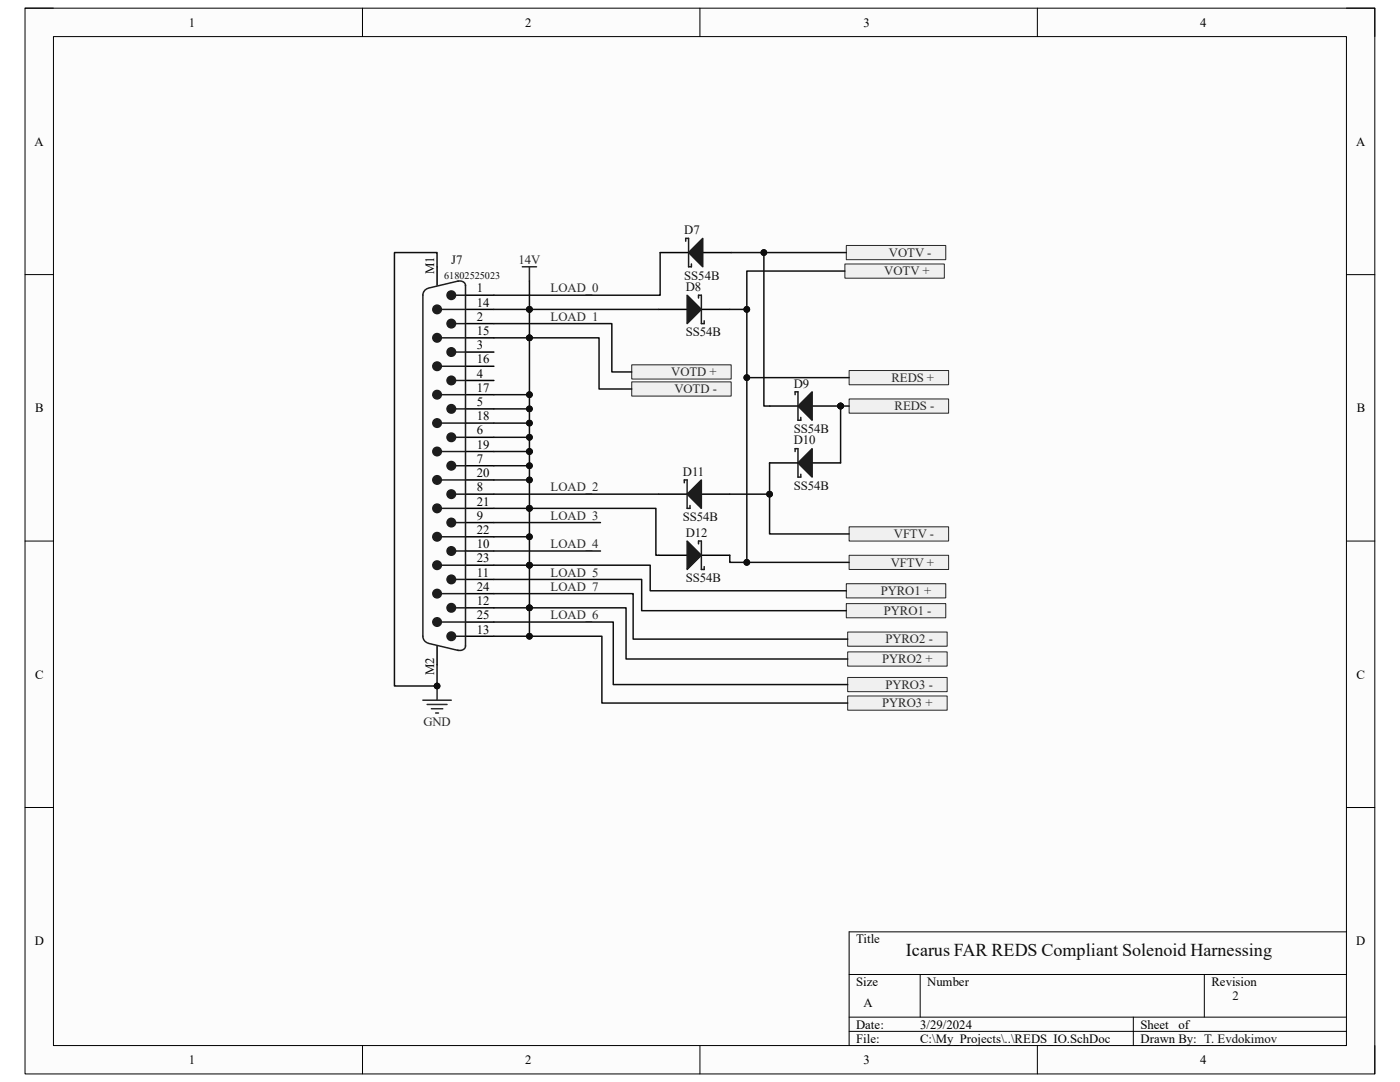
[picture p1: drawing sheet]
<svg xmlns="http://www.w3.org/2000/svg" width="279mm" height="216mm" viewBox="0 0 279 216" stroke-linecap="round" stroke-linejoin="round" font-family="sans-serif">
<path d="M5 1.6h269.4v212.7h-269.4z" fill-rule="evenodd" fill="#fcfcfc"/>
<path d="M5 1.6h269.4v212.7h-269.4z" fill="none" stroke="#000" stroke-width=".2"/>
<path d="M10.7 7.3h258v201.3h-258z" fill-rule="evenodd" fill="#fcfcfc"/>
<g fill="none" stroke="#000" stroke-width=".2">
<path d="M5 1.6h5.7M10.7 7.3h258v201.3h-258zM72.3 1.6v5.7M139.7 1.6v5.7M207 1.6v5.7M268.7 1.6h5.7v5.7M5 54.8h5.7M268.7 54.8h5.7M5 108h5.7M268.7 108h5.7M5 161.1h5.7M268.7 161.1h5.7"/>
<path d="M169.5 194.4h99.2M183.6 194.4v8.6M240.3 194.4v8.6M268.7 185.9h-99.2v22.7M72.3 208.6v5.7M139.7 208.6v5.7M169.5 203h99.2M169.5 205.8h99.2M207 208.6v5.7M226.2 203v5.6M274.4 208.6v5.7"/>
</g>
<g fill="none" stroke="#000" stroke-width=".3">
<path d="M87.2 53.2v3.7M92.9 58.9h5.7M92.9 75.9h5.7M92.9 70.2h5.7M92.9 64.6h5.7M92.9 61.7h5.7M92.9 67.4h5.7M92.9 73.1h5.7M92.9 78.8h5.7M92.9 81.6h5.7M92.9 98.6h5.7M92.9 92.9h5.7"/>
<path d="M92.9 87.3h5.7M92.9 84.4h5.7M92.9 90.1h5.7M92.9 95.8h5.7M92.9 104.3h5.7M92.9 109.9h5.7M92.9 115.6h5.7M92.9 101.4h5.7M92.9 107.1h5.7M92.9 112.8h5.7M92.9 118.5h5.7M87.2 128.9v3.7"/>
<path d="M92.9 121.3h5.7M92.9 127h5.7M92.9 124.1h5.7"/>
</g>
<g fill="none" stroke="#1c1c1c" stroke-width=".3">
<path d="M85.4 57.5a1.42 1.42 0 0 0-1 1.4v68.1a1.42 1.42 0 0 0 1 1.3M90.9 58.9h2M91.3 56.1h.4a1.05 1.05 0 0 1 1.2 .9M91.5 56.1l-6 1.4M92.9 56.9v72M88.1 78.8h4.8M88.1 73.1h4.8M88.1 67.4h4.8M88.1 61.7h4.8M90.9 75.9h2M90.9 70.2h2M90.9 64.6h2"/>
<path d="M88.1 90.1h4.8M88.1 84.4h4.8M88.1 95.8h4.8M90.9 81.6h2M90.9 87.3h2M90.9 92.9h2M90.9 98.6h2M88.1 112.8h4.8M88.1 107.1h4.8M88.1 101.4h4.8M88.1 118.5h4.8M90.9 109.9h2"/>
<path d="M90.9 115.6h2M90.9 104.3h2M85.5 128.4l6 1.4M88.1 124.1h4.8M90.9 121.3h2M90.9 127h2M92.9 128.8a1.06 1.06 0 0 1-1.6 .9"/>
</g>
<circle cx="90.1" cy="58.9" r=".85" fill="#1c1c1c"/>
<circle cx="90.1" cy="58.9" r=".85" fill="none" stroke="#1c1c1c" stroke-width=".3"/>
<circle cx="90.1" cy="64.6" r=".85" fill="#1c1c1c"/>
<circle cx="90.1" cy="64.6" r=".85" fill="none" stroke="#1c1c1c" stroke-width=".3"/>
<circle cx="90.1" cy="70.2" r=".85" fill="#1c1c1c"/>
<circle cx="90.1" cy="70.2" r=".85" fill="none" stroke="#1c1c1c" stroke-width=".3"/>
<circle cx="90.1" cy="75.9" r=".85" fill="#1c1c1c"/>
<circle cx="90.1" cy="75.9" r=".85" fill="none" stroke="#1c1c1c" stroke-width=".3"/>
<circle cx="90.1" cy="81.6" r=".85" fill="#1c1c1c"/>
<circle cx="90.1" cy="81.6" r=".85" fill="none" stroke="#1c1c1c" stroke-width=".3"/>
<circle cx="90.1" cy="87.3" r=".85" fill="#1c1c1c"/>
<circle cx="90.1" cy="87.3" r=".85" fill="none" stroke="#1c1c1c" stroke-width=".3"/>
<circle cx="90.1" cy="92.9" r=".85" fill="#1c1c1c"/>
<circle cx="90.1" cy="92.9" r=".85" fill="none" stroke="#1c1c1c" stroke-width=".3"/>
<circle cx="90.1" cy="98.6" r=".85" fill="#1c1c1c"/>
<circle cx="90.1" cy="98.6" r=".85" fill="none" stroke="#1c1c1c" stroke-width=".3"/>
<circle cx="90.1" cy="104.3" r=".85" fill="#1c1c1c"/>
<circle cx="90.1" cy="104.3" r=".85" fill="none" stroke="#1c1c1c" stroke-width=".3"/>
<circle cx="90.1" cy="109.9" r=".85" fill="#1c1c1c"/>
<circle cx="90.1" cy="109.9" r=".85" fill="none" stroke="#1c1c1c" stroke-width=".3"/>
<circle cx="90.1" cy="115.6" r=".85" fill="#1c1c1c"/>
<circle cx="90.1" cy="115.6" r=".85" fill="none" stroke="#1c1c1c" stroke-width=".3"/>
<circle cx="90.1" cy="121.3" r=".85" fill="#1c1c1c"/>
<circle cx="90.1" cy="121.3" r=".85" fill="none" stroke="#1c1c1c" stroke-width=".3"/>
<circle cx="90.1" cy="127" r=".85" fill="#1c1c1c"/>
<circle cx="90.1" cy="127" r=".85" fill="none" stroke="#1c1c1c" stroke-width=".3"/>
<circle cx="87.2" cy="124.1" r=".85" fill="#1c1c1c"/>
<circle cx="87.2" cy="124.1" r=".85" fill="none" stroke="#1c1c1c" stroke-width=".3"/>
<circle cx="87.2" cy="118.5" r=".85" fill="#1c1c1c"/>
<circle cx="87.2" cy="118.5" r=".85" fill="none" stroke="#1c1c1c" stroke-width=".3"/>
<circle cx="87.2" cy="112.8" r=".85" fill="#1c1c1c"/>
<circle cx="87.2" cy="112.8" r=".85" fill="none" stroke="#1c1c1c" stroke-width=".3"/>
<circle cx="87.2" cy="107.1" r=".85" fill="#1c1c1c"/>
<circle cx="87.2" cy="107.1" r=".85" fill="none" stroke="#1c1c1c" stroke-width=".3"/>
<circle cx="87.2" cy="101.4" r=".85" fill="#1c1c1c"/>
<circle cx="87.2" cy="101.4" r=".85" fill="none" stroke="#1c1c1c" stroke-width=".3"/>
<circle cx="87.2" cy="95.8" r=".85" fill="#1c1c1c"/>
<circle cx="87.2" cy="95.8" r=".85" fill="none" stroke="#1c1c1c" stroke-width=".3"/>
<circle cx="87.2" cy="90.1" r=".85" fill="#1c1c1c"/>
<circle cx="87.2" cy="90.1" r=".85" fill="none" stroke="#1c1c1c" stroke-width=".3"/>
<circle cx="87.2" cy="84.4" r=".85" fill="#1c1c1c"/>
<circle cx="87.2" cy="84.4" r=".85" fill="none" stroke="#1c1c1c" stroke-width=".3"/>
<circle cx="87.2" cy="78.8" r=".85" fill="#1c1c1c"/>
<circle cx="87.2" cy="78.8" r=".85" fill="none" stroke="#1c1c1c" stroke-width=".3"/>
<circle cx="87.2" cy="73.1" r=".85" fill="#1c1c1c"/>
<circle cx="87.2" cy="73.1" r=".85" fill="none" stroke="#1c1c1c" stroke-width=".3"/>
<circle cx="87.2" cy="67.4" r=".85" fill="#1c1c1c"/>
<circle cx="87.2" cy="67.4" r=".85" fill="none" stroke="#1c1c1c" stroke-width=".3"/>
<circle cx="87.2" cy="61.7" r=".85" fill="#1c1c1c"/>
<circle cx="87.2" cy="61.7" r=".85" fill="none" stroke="#1c1c1c" stroke-width=".3"/>
<path d="M84.4 139.7h5.7M87.2 136.9v2.8M85.2 140.6h4M86.1 141.4h2.3M86.9 142.3h.6" fill="none" stroke="#262626" stroke-width=".3"/>
<circle cx="87.2" cy="136.9" r=".57" fill="#0e0e0e"/>
<circle cx="87.2" cy="136.9" r=".57" fill="none" stroke="#0e0e0e" stroke-width=".2"/>
<path d="M104.2 53.2h2.9M105.7 53.2v2.9" fill="none" stroke="#262626" stroke-width=".3"/>
<path d="M168.6 52.7h19.9v2.8h-19.9z" fill-rule="evenodd" fill="#f0f0f0"/>
<path d="M168.6 52.7h19.9v2.8h-19.9z" fill="none" stroke="#262626" stroke-width=".2"/>
<path d="M168.9 49h19.8v2.8h-19.8z" fill-rule="evenodd" fill="#f0f0f0"/>
<path d="M168.9 49h19.8v2.8h-19.8z" fill="none" stroke="#262626" stroke-width=".2"/>
<path d="M169.5 110.8h19.8v2.8h-19.8z" fill-rule="evenodd" fill="#f0f0f0"/>
<path d="M169.5 110.8h19.8v2.8h-19.8z" fill="none" stroke="#262626" stroke-width=".2"/>
<path d="M169.5 105.1h19.8v2.9h-19.8z" fill-rule="evenodd" fill="#f0f0f0"/>
<path d="M169.5 105.1h19.8v2.9h-19.8z" fill="none" stroke="#262626" stroke-width=".2"/>
<path d="M169.5 73.9h19.8v2.9h-19.8z" fill-rule="evenodd" fill="#f0f0f0"/>
<path d="M169.5 73.9h19.8v2.9h-19.8z" fill="none" stroke="#262626" stroke-width=".2"/>
<path d="M169.5 79.6h19.8v2.8h-19.8z" fill-rule="evenodd" fill="#f0f0f0"/>
<path d="M169.5 79.6h19.8v2.8h-19.8z" fill="none" stroke="#262626" stroke-width=".2"/>
<path d="M131.5 61.7h5.6M140 61.7h5.6" fill="none" stroke="#000" stroke-width=".3"/>
<path d="M137.1 58.9l2.9 2.8-2.9 2.9z" fill="#1c1c1c"/>
<path d="M137.1 58.9l2.9 2.8-2.9 2.9zM139.4 59.5v-.6h.6v5.7h.5v-.6" fill="none" stroke="#1c1c1c" stroke-width=".3"/>
<path d="M131.5 98.6h5.6M140 98.6h5.6" fill="none" stroke="#000" stroke-width=".3"/>
<path d="M137.1 98.6l2.9-2.8v5.6z" fill="#1c1c1c"/>
<path d="M136.6 96.3v-.5h.5v5.6h.6v-.5M137.1 98.6l2.9-2.8v5.6z" fill="none" stroke="#1c1c1c" stroke-width=".3"/>
<path d="M131.5 110.8h5.6M140 110.8h5.6" fill="none" stroke="#000" stroke-width=".3"/>
<path d="M137.1 108l2.9 2.8-2.9 2.8z" fill="#1c1c1c"/>
<path d="M137.1 108l2.9 2.8-2.9 2.8zM139.4 108.5v-.5h.6v5.6h.5v-.5" fill="none" stroke="#1c1c1c" stroke-width=".3"/>
<circle cx="167.8" cy="81" r=".57" fill="#0e0e0e"/>
<circle cx="167.8" cy="81" r=".57" fill="none" stroke="#0e0e0e" stroke-width=".2"/>
<path d="M162.1 81h5.7" fill="none" stroke="#000" stroke-width=".3"/>
<circle cx="167.8" cy="81" r=".57" fill="#0e0e0e"/>
<circle cx="167.8" cy="81" r=".57" fill="none" stroke="#0e0e0e" stroke-width=".2"/>
<path d="M153.6 81h5.7" fill="none" stroke="#000" stroke-width=".3"/>
<path d="M162.1 78.2v5.7l-2.8-2.9z" fill="#1c1c1c"/>
<path d="M158.7 78.8v-.6h.6v5.7h.5v-.6M162.1 78.2v5.7l-2.8-2.9z" fill="none" stroke="#1c1c1c" stroke-width=".3"/>
<path d="M153.6 92.4h5.7M162.1 92.4h5.7" fill="none" stroke="#000" stroke-width=".3"/>
<path d="M162.1 89.5v5.7l-2.8-2.8z" fill="#1c1c1c"/>
<path d="M158.7 90.1v-.6h.6v5.7h.5v-.6M162.1 89.5v5.7l-2.8-2.8z" fill="none" stroke="#1c1c1c" stroke-width=".3"/>
<path d="M131.7 50.4h5.7M140.3 50.4h5.6" fill="none" stroke="#000" stroke-width=".3"/>
<path d="M140.3 47.6v5.6l-2.9-2.8z" fill="#1c1c1c"/>
<path d="M136.8 48.1v-.5h.6v5.6h.6v-.5M140.3 47.6v5.6l-2.9-2.8z" fill="none" stroke="#1c1c1c" stroke-width=".3"/>
<path d="M126.1 76.2h19.8v2.8h-19.8z" fill-rule="evenodd" fill="#f0f0f0"/>
<path d="M126.1 76.2h19.8v2.8h-19.8z" fill="none" stroke="#262626" stroke-width=".2"/>
<path d="M126.1 72.8h19.8v2.8h-19.8z" fill-rule="evenodd" fill="#f0f0f0"/>
<path d="M126.1 72.8h19.8v2.8h-19.8z" fill="none" stroke="#262626" stroke-width=".2"/>
<path d="M168.9 116.5h19.8v2.8h-19.8z" fill-rule="evenodd" fill="#f0f0f0"/>
<path d="M168.9 116.5h19.8v2.8h-19.8z" fill="none" stroke="#262626" stroke-width=".2"/>
<path d="M168.9 120.4h19.8v2.9h-19.8z" fill-rule="evenodd" fill="#f0f0f0"/>
<path d="M168.9 120.4h19.8v2.9h-19.8z" fill="none" stroke="#262626" stroke-width=".2"/>
<path d="M169.2 130.1h19.8v2.8h-19.8z" fill-rule="evenodd" fill="#f0f0f0"/>
<path d="M169.2 130.1h19.8v2.8h-19.8z" fill="none" stroke="#262626" stroke-width=".2"/>
<path d="M169.2 126.1h19.8v2.8h-19.8z" fill-rule="evenodd" fill="#f0f0f0"/>
<path d="M169.2 126.1h19.8v2.8h-19.8z" fill="none" stroke="#262626" stroke-width=".2"/>
<path d="M169.2 138.9h19.8v2.8h-19.8z" fill-rule="evenodd" fill="#f0f0f0"/>
<path d="M169.2 138.9h19.8v2.8h-19.8z" fill="none" stroke="#262626" stroke-width=".2"/>
<path d="M169.2 135.2h19.8v2.8h-19.8z" fill-rule="evenodd" fill="#f0f0f0"/>
<path d="M169.2 135.2h19.8v2.8h-19.8z" fill="none" stroke="#262626" stroke-width=".2"/>
<path d="M87.2 53.2v-2.8h-8.5v86.5h8.5v-4.3" fill="none" stroke="#0e0e0e" stroke-width=".3"/>
<circle cx="87.2" cy="136.9" r=".57" fill="#0e0e0e"/>
<circle cx="87.2" cy="136.9" r=".57" fill="none" stroke="#0e0e0e" stroke-width=".2"/>
<path d="M98.6 90.1h7.1" fill="none" stroke="#0e0e0e" stroke-width=".3"/>
<circle cx="105.7" cy="90.1" r=".57" fill="#0e0e0e"/>
<circle cx="105.7" cy="90.1" r=".57" fill="none" stroke="#0e0e0e" stroke-width=".2"/>
<path d="M98.6 109.9h21.2M98.6 101.4h7.1" fill="none" stroke="#0e0e0e" stroke-width=".3"/>
<circle cx="105.7" cy="101.4" r=".57" fill="#0e0e0e"/>
<circle cx="105.7" cy="101.4" r=".57" fill="none" stroke="#0e0e0e" stroke-width=".2"/>
<path d="M98.6 84.4h7.1v5.7" fill="none" stroke="#0e0e0e" stroke-width=".3"/>
<circle cx="105.7" cy="84.4" r=".57" fill="#0e0e0e"/>
<circle cx="105.7" cy="84.4" r=".57" fill="none" stroke="#0e0e0e" stroke-width=".2"/>
<circle cx="105.7" cy="87.3" r=".57" fill="#0e0e0e"/>
<circle cx="105.7" cy="87.3" r=".57" fill="none" stroke="#0e0e0e" stroke-width=".2"/>
<circle cx="105.7" cy="90.1" r=".57" fill="#0e0e0e"/>
<circle cx="105.7" cy="90.1" r=".57" fill="none" stroke="#0e0e0e" stroke-width=".2"/>
<path d="M105.7 90.1v2.8" fill="none" stroke="#0e0e0e" stroke-width=".3"/>
<circle cx="105.7" cy="90.1" r=".57" fill="#0e0e0e"/>
<circle cx="105.7" cy="90.1" r=".57" fill="none" stroke="#0e0e0e" stroke-width=".2"/>
<circle cx="105.7" cy="92.9" r=".57" fill="#0e0e0e"/>
<circle cx="105.7" cy="92.9" r=".57" fill="none" stroke="#0e0e0e" stroke-width=".2"/>
<path d="M98.6 92.9h7.1v2.9h-7.1" fill="none" stroke="#0e0e0e" stroke-width=".3"/>
<circle cx="105.7" cy="92.9" r=".57" fill="#0e0e0e"/>
<circle cx="105.7" cy="92.9" r=".57" fill="none" stroke="#0e0e0e" stroke-width=".2"/>
<circle cx="105.7" cy="95.8" r=".57" fill="#0e0e0e"/>
<circle cx="105.7" cy="95.8" r=".57" fill="none" stroke="#0e0e0e" stroke-width=".2"/>
<path d="M98.6 107.1h7.1" fill="none" stroke="#0e0e0e" stroke-width=".3"/>
<circle cx="105.7" cy="107.1" r=".57" fill="#0e0e0e"/>
<circle cx="105.7" cy="107.1" r=".57" fill="none" stroke="#0e0e0e" stroke-width=".2"/>
<path d="M98.6 81.6h7.1" fill="none" stroke="#0e0e0e" stroke-width=".3"/>
<circle cx="105.7" cy="81.6" r=".57" fill="#0e0e0e"/>
<circle cx="105.7" cy="81.6" r=".57" fill="none" stroke="#0e0e0e" stroke-width=".2"/>
<path d="M98.6 87.3h7.1" fill="none" stroke="#0e0e0e" stroke-width=".3"/>
<circle cx="105.7" cy="87.3" r=".57" fill="#0e0e0e"/>
<circle cx="105.7" cy="87.3" r=".57" fill="none" stroke="#0e0e0e" stroke-width=".2"/>
<path d="M105.7 112.8v14.2h-7.1" fill="none" stroke="#0e0e0e" stroke-width=".3"/>
<circle cx="105.7" cy="112.8" r=".57" fill="#0e0e0e"/>
<circle cx="105.7" cy="112.8" r=".57" fill="none" stroke="#0e0e0e" stroke-width=".2"/>
<circle cx="105.7" cy="121.3" r=".57" fill="#0e0e0e"/>
<circle cx="105.7" cy="121.3" r=".57" fill="none" stroke="#0e0e0e" stroke-width=".2"/>
<circle cx="105.7" cy="127" r=".57" fill="#0e0e0e"/>
<circle cx="105.7" cy="127" r=".57" fill="none" stroke="#0e0e0e" stroke-width=".2"/>
<path d="M98.6 121.3h7.1" fill="none" stroke="#0e0e0e" stroke-width=".3"/>
<circle cx="105.7" cy="121.3" r=".57" fill="#0e0e0e"/>
<circle cx="105.7" cy="121.3" r=".57" fill="none" stroke="#0e0e0e" stroke-width=".2"/>
<path d="M105.7 95.8v17h-7.1M98.6 104.3h21.2" fill="none" stroke="#0e0e0e" stroke-width=".3"/>
<circle cx="105.7" cy="112.8" r=".57" fill="#0e0e0e"/>
<circle cx="105.7" cy="112.8" r=".57" fill="none" stroke="#0e0e0e" stroke-width=".2"/>
<circle cx="105.7" cy="107.1" r=".57" fill="#0e0e0e"/>
<circle cx="105.7" cy="107.1" r=".57" fill="none" stroke="#0e0e0e" stroke-width=".2"/>
<circle cx="105.7" cy="101.4" r=".57" fill="#0e0e0e"/>
<circle cx="105.7" cy="101.4" r=".57" fill="none" stroke="#0e0e0e" stroke-width=".2"/>
<circle cx="105.7" cy="95.8" r=".57" fill="#0e0e0e"/>
<circle cx="105.7" cy="95.8" r=".57" fill="none" stroke="#0e0e0e" stroke-width=".2"/>
<path d="M98.6 78.8h7.1v5.6" fill="none" stroke="#0e0e0e" stroke-width=".3"/>
<circle cx="105.7" cy="78.8" r=".57" fill="#0e0e0e"/>
<circle cx="105.7" cy="78.8" r=".57" fill="none" stroke="#0e0e0e" stroke-width=".2"/>
<circle cx="105.7" cy="81.6" r=".57" fill="#0e0e0e"/>
<circle cx="105.7" cy="81.6" r=".57" fill="none" stroke="#0e0e0e" stroke-width=".2"/>
<circle cx="105.7" cy="84.4" r=".57" fill="#0e0e0e"/>
<circle cx="105.7" cy="84.4" r=".57" fill="none" stroke="#0e0e0e" stroke-width=".2"/>
<path d="M105.7 56.1v22.7" fill="none" stroke="#0e0e0e" stroke-width=".3"/>
<circle cx="105.7" cy="78.8" r=".57" fill="#0e0e0e"/>
<circle cx="105.7" cy="78.8" r=".57" fill="none" stroke="#0e0e0e" stroke-width=".2"/>
<circle cx="105.7" cy="67.4" r=".57" fill="#0e0e0e"/>
<circle cx="105.7" cy="67.4" r=".57" fill="none" stroke="#0e0e0e" stroke-width=".2"/>
<circle cx="105.7" cy="61.7" r=".57" fill="#0e0e0e"/>
<circle cx="105.7" cy="61.7" r=".57" fill="none" stroke="#0e0e0e" stroke-width=".2"/>
<path d="M98.6 61.7h7.1" fill="none" stroke="#0e0e0e" stroke-width=".3"/>
<circle cx="105.7" cy="61.7" r=".57" fill="#0e0e0e"/>
<circle cx="105.7" cy="61.7" r=".57" fill="none" stroke="#0e0e0e" stroke-width=".2"/>
<path d="M98.6 67.4h7.1" fill="none" stroke="#0e0e0e" stroke-width=".3"/>
<circle cx="105.7" cy="67.4" r=".57" fill="#0e0e0e"/>
<circle cx="105.7" cy="67.4" r=".57" fill="none" stroke="#0e0e0e" stroke-width=".2"/>
<path d="M105.7 61.7h25.8" fill="none" stroke="#0e0e0e" stroke-width=".3"/>
<circle cx="105.7" cy="61.7" r=".57" fill="#0e0e0e"/>
<circle cx="105.7" cy="61.7" r=".57" fill="none" stroke="#0e0e0e" stroke-width=".2"/>
<path d="M98.6 98.6h32.9M105.7 101.4h25.2v9.4h.6" fill="none" stroke="#0e0e0e" stroke-width=".3"/>
<circle cx="105.7" cy="101.4" r=".57" fill="#0e0e0e"/>
<circle cx="105.7" cy="101.4" r=".57" fill="none" stroke="#0e0e0e" stroke-width=".2"/>
<path d="M153.6 92.4v6.2" fill="none" stroke="#0e0e0e" stroke-width=".3"/>
<circle cx="153.6" cy="98.6" r=".57" fill="#0e0e0e"/>
<circle cx="153.6" cy="98.6" r=".57" fill="none" stroke="#0e0e0e" stroke-width=".2"/>
<path d="M131.7 50.4v8.5h-33.1M145.6 61.7h3.4" fill="none" stroke="#0e0e0e" stroke-width=".3"/>
<circle cx="149" cy="61.7" r=".57" fill="#0e0e0e"/>
<circle cx="149" cy="61.7" r=".57" fill="none" stroke="#0e0e0e" stroke-width=".2"/>
<path d="M98.6 64.6h23.5v9.6h4M105.7 67.4h13.9v10.2h6.5" fill="none" stroke="#0e0e0e" stroke-width=".3"/>
<circle cx="105.7" cy="67.4" r=".57" fill="#0e0e0e"/>
<circle cx="105.7" cy="67.4" r=".57" fill="none" stroke="#0e0e0e" stroke-width=".2"/>
<path d="M105.7 112.8h24.1v5.1h39.1" fill="none" stroke="#0e0e0e" stroke-width=".3"/>
<circle cx="105.7" cy="112.8" r=".57" fill="#0e0e0e"/>
<circle cx="105.7" cy="112.8" r=".57" fill="none" stroke="#0e0e0e" stroke-width=".2"/>
<path d="M98.6 115.6h29.5v6.3h40.8M98.6 118.5h27.8v9h42.8M105.7 121.3h19.2v10.2h44.3" fill="none" stroke="#0e0e0e" stroke-width=".3"/>
<circle cx="105.7" cy="121.3" r=".57" fill="#0e0e0e"/>
<circle cx="105.7" cy="121.3" r=".57" fill="none" stroke="#0e0e0e" stroke-width=".2"/>
<path d="M98.6 124.1h23.8v12.5h46.8M105.7 127h14.4v13.3h49.1" fill="none" stroke="#0e0e0e" stroke-width=".3"/>
<circle cx="105.7" cy="127" r=".57" fill="#0e0e0e"/>
<circle cx="105.7" cy="127" r=".57" fill="none" stroke="#0e0e0e" stroke-width=".2"/>
<path d="M145.6 98.6h8v7.9h15.9" fill="none" stroke="#0e0e0e" stroke-width=".3"/>
<circle cx="153.6" cy="98.6" r=".57" fill="#0e0e0e"/>
<circle cx="153.6" cy="98.6" r=".57" fill="none" stroke="#0e0e0e" stroke-width=".2"/>
<path d="M145.6 110.8v1.4h3.4" fill="none" stroke="#0e0e0e" stroke-width=".3"/>
<circle cx="149" cy="112.2" r=".57" fill="#0e0e0e"/>
<circle cx="149" cy="112.2" r=".57" fill="none" stroke="#0e0e0e" stroke-width=".2"/>
<path d="M149 75.1v37.1h20.5" fill="none" stroke="#0e0e0e" stroke-width=".3"/>
<circle cx="149" cy="75.4" r=".57" fill="#0e0e0e"/>
<circle cx="149" cy="75.4" r=".57" fill="none" stroke="#0e0e0e" stroke-width=".2"/>
<circle cx="149" cy="112.2" r=".57" fill="#0e0e0e"/>
<circle cx="149" cy="112.2" r=".57" fill="none" stroke="#0e0e0e" stroke-width=".2"/>
<path d="M152.4 50.4v30.6h1.2" fill="none" stroke="#0e0e0e" stroke-width=".3"/>
<circle cx="152.4" cy="50.4" r=".57" fill="#0e0e0e"/>
<circle cx="152.4" cy="50.4" r=".57" fill="none" stroke="#0e0e0e" stroke-width=".2"/>
<path d="M145.9 50.4h23" fill="none" stroke="#0e0e0e" stroke-width=".3"/>
<circle cx="152.4" cy="50.4" r=".57" fill="#0e0e0e"/>
<circle cx="152.4" cy="50.4" r=".57" fill="none" stroke="#0e0e0e" stroke-width=".2"/>
<path d="M167.5 81h2" fill="none" stroke="#0e0e0e" stroke-width=".3"/>
<circle cx="167.8" cy="81" r=".57" fill="#0e0e0e"/>
<circle cx="167.8" cy="81" r=".57" fill="none" stroke="#0e0e0e" stroke-width=".2"/>
<path d="M167.8 81v11.4" fill="none" stroke="#0e0e0e" stroke-width=".3"/>
<circle cx="167.8" cy="81" r=".57" fill="#0e0e0e"/>
<circle cx="167.8" cy="81" r=".57" fill="none" stroke="#0e0e0e" stroke-width=".2"/>
<path d="M149 75.4h20.5" fill="none" stroke="#0e0e0e" stroke-width=".3"/>
<circle cx="149" cy="75.4" r=".57" fill="#0e0e0e"/>
<circle cx="149" cy="75.4" r=".57" fill="none" stroke="#0e0e0e" stroke-width=".2"/>
<path d="M168.6 54.1h-19.6v21" fill="none" stroke="#0e0e0e" stroke-width=".3"/>
<circle cx="149" cy="61.7" r=".57" fill="#0e0e0e"/>
<circle cx="149" cy="61.7" r=".57" fill="none" stroke="#0e0e0e" stroke-width=".2"/>
<text font-size="3.6" fill="#0e0e0e" x="180.8" y="190.8">Icarus FAR REDS Compliant Solenoid Harnessing</text>
<g font-size="2.5">
<text x="37.7" y="5.3">1</text>
<text x="104.8" y="5.3">2</text>
<text x="172.3" y="5.3">3</text>
<text x="239.5" y="5.3">4</text>
<text x="6.9" y="29.1">A</text>
<text x="270.6" y="29.1">A</text>
<text x="86.7" y="54.7" transform="rotate(-90 86.7 54.7)">M1</text>
<text x="95.2" y="58.3">1</text>
<text x="95.2" y="64">2</text>
<text x="95.2" y="61.2">14</text>
<text x="95.2" y="69.7">3</text>
<text x="95.2" y="66.8">15</text>
<text x="95.2" y="75.4">4</text>
<text x="95.2" y="72.5">16</text>
<text x="7" y="82.3">B</text>
<text x="95.2" y="81">5</text>
<text x="95.2" y="78.2">17</text>
<text x="95.2" y="83.9">18</text>
<text x="270.8" y="82.3">B</text>
<text x="95.2" y="86.7">6</text>
<text x="95.2" y="89.5">19</text>
<text x="95.2" y="92.4">7</text>
<text x="95.2" y="95.2">20</text>
<text x="95.2" y="98">8</text>
<text x="95.2" y="100.9">21</text>
<text x="95.2" y="103.7">9</text>
<text x="95.2" y="106.6">22</text>
<text x="95.2" y="109.4">10</text>
<text x="95.2" y="112.2">23</text>
<text x="95.2" y="115.1">11</text>
<text x="95.2" y="117.9">24</text>
<text x="95.2" y="120.7">12</text>
<text x="95.2" y="123.6">25</text>
<text x="95.2" y="126.4">13</text>
<text x="7" y="135.4">C</text>
<text x="86.7" y="134.7" transform="rotate(-90 86.7 134.7)">M2</text>
<text x="270.7" y="135.4">C</text>
<text x="6.9" y="188.6">D</text>
<text x="170.9" y="188.2">Title</text>
<text x="270.7" y="188.6">D</text>
<text x="170.9" y="196.7">Size</text>
<text x="185" y="196.7">Number</text>
<text x="241.8" y="196.7">Revision</text>
<text x="172.3" y="201">A</text>
<text x="170.9" y="205.2">Date:</text>
<text x="170.9" y="208.1">File:</text>
<text x="183.6" y="205.2">3/29/2024</text>
<text x="183.7" y="208.1">C:\My_Projects\..\REDS_IO.SchDoc</text>
<text x="227.6" y="205.2">Sheet</text>
<text x="227.6" y="208.1">Drawn By: T. Evdokimov</text>
<text x="235.2" y="205.2">of</text>
<text x="37.7" y="212.3">1</text>
<text x="104.8" y="212.3">2</text>
<text x="172.3" y="212.3">3</text>
<text x="239.5" y="212.3">4</text>
</g>
<g font-size="2.5" fill="#0e0e0e">
<text x="136.6" y="46.7">D7</text>
<text x="90" y="52.7">J7</text>
<text x="136.6" y="55.8">SS54B</text>
<text x="136.9" y="58.1">D8</text>
<text x="136.9" y="67.1">SS54B</text>
<text x="158.4" y="77.3">D9</text>
<text x="158.4" y="86.4">SS54B</text>
<text x="158.4" y="88.7">D10</text>
<text x="136.3" y="95">D11</text>
<text x="158.4" y="97.8">SS54B</text>
<text x="136.3" y="104">SS54B</text>
<text x="136.9" y="107.1">D12</text>
<text x="136.9" y="116.2">SS54B</text>
<text x="246" y="199.6">2</text>
</g>
<g font-size="2.5" fill="#262626">
<text x="103.5" y="52.7">14V</text>
<text x="177.4" y="51.3">VOTV -</text>
<text x="109.9" y="58.3">LOAD_0</text>
<text x="176.5" y="54.9">VOTV +</text>
<text x="109.9" y="64">LOAD_1</text>
<text x="133.9" y="75.1">VOTD +</text>
<text x="177.9" y="76.2">REDS +</text>
<text x="134.6" y="78.5">VOTD -</text>
<text x="178.5" y="81.9">REDS -</text>
<text x="109.9" y="98">LOAD_2</text>
<text x="109.9" y="103.7">LOAD_3</text>
<text x="178.4" y="107.4">VFTV -</text>
<text x="109.9" y="109.4">LOAD_4</text>
<text x="177.8" y="113.1">VFTV +</text>
<text x="109.9" y="115.1">LOAD_5</text>
<text x="109.9" y="117.9">LOAD_7</text>
<text x="175.8" y="118.7">PYRO1 +</text>
<text x="109.9" y="123.6">LOAD_6</text>
<text x="176.4" y="122.7">PYRO1 -</text>
<text x="176.7" y="128.4">PYRO2 -</text>
<text x="176.1" y="132.4">PYRO2 +</text>
<text x="176.7" y="137.5">PYRO3 -</text>
<text x="176.1" y="141.1">PYRO3 +</text>
<text x="84.5" y="144.8">GND</text>
</g>
<text font-size="2" fill="#0e0e0e" x="88.6" y="55.6">61802525023</text>
</svg>
